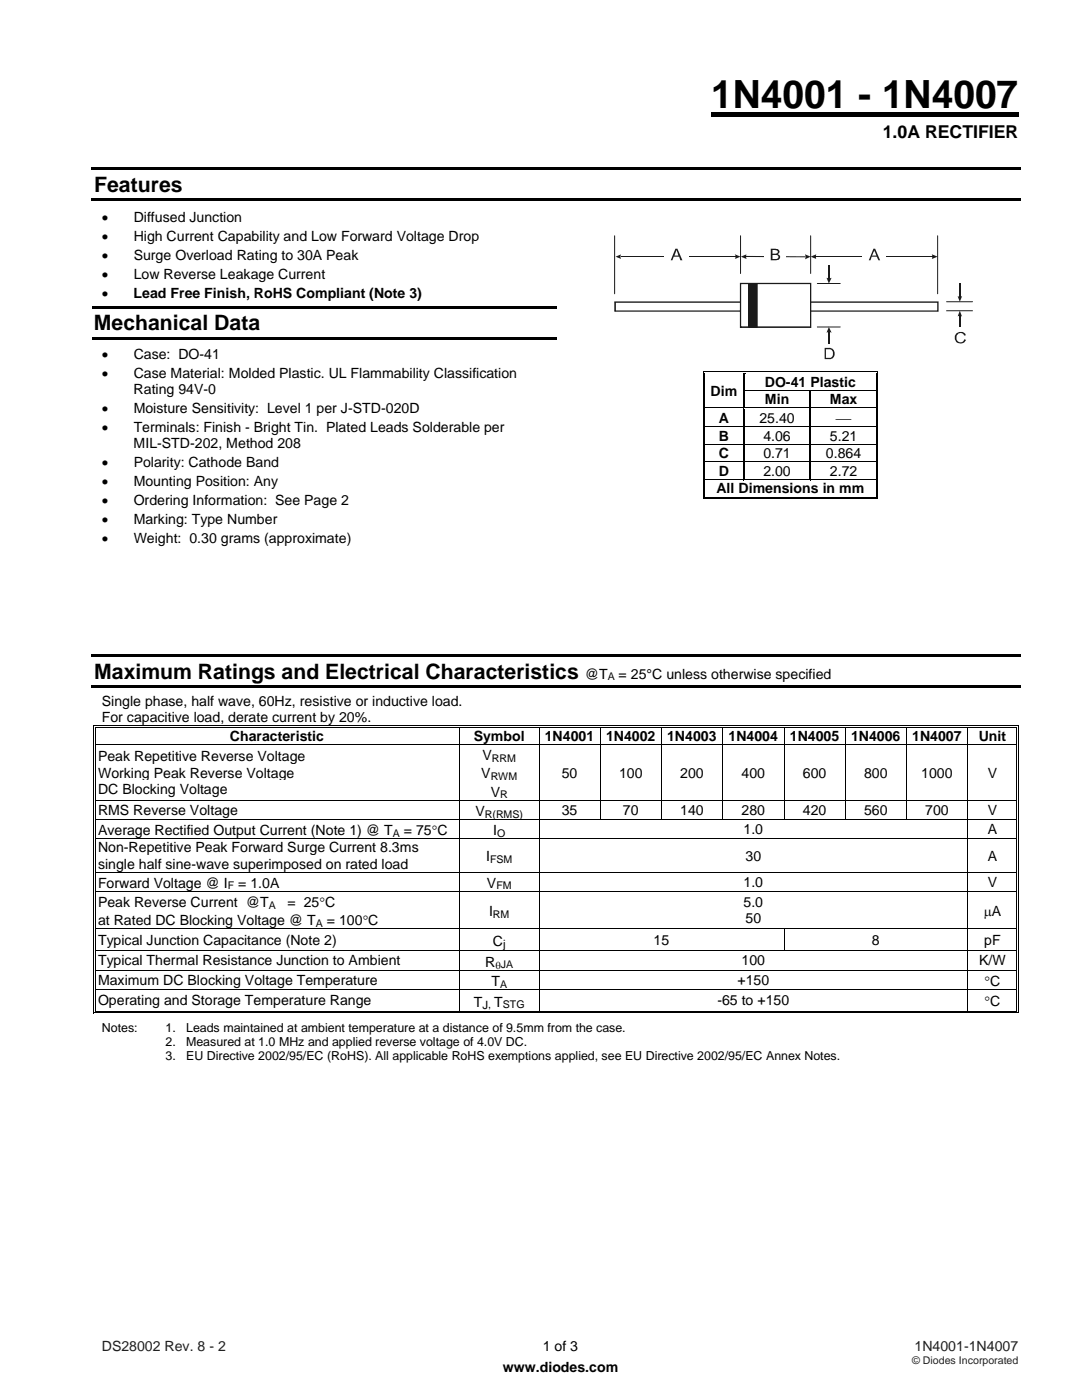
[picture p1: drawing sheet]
<svg xmlns="http://www.w3.org/2000/svg" width="216mm" height="279mm" viewBox="0 0 216 279" stroke-linecap="round" stroke-linejoin="round" font-family="sans-serif">
<path d="M18.3 33.4h185.4v.6h-185.4zM141.9 22.4h61.3v.8h-61.3zM18.3 39.5h185.4v.5h-185.4zM18.4 61.1h92.6v.5h-92.6zM18.4 67.2h92.6v.6h-92.6z" fill="#000"/>
<g fill="#fff">
<path d="M140.8 74.6h7.5v6.7h-7.5z"/>
<path d="M141.2 76.3h6.5v3.3h-6.5z"/>
<path d="M148.5 74.6h26.2v3.2h-26.2z"/>
<path d="M149.1 74.6h25.2v3.2h-25.2z"/>
</g>
<path d="M140.3 74.1h.1v.5h-.1zM140.3 74.1h.5v.1h-.5zM140.6 74.4h.2v.2h-.2z" fill="#000"/>
<path d="M140.8 74.1h7.5M140.8 74.5h7.5" fill="none" stroke="#000" stroke-width=".2"/>
<g fill="#fff">
<path d="M140.8 74.6h7.5z"/>
<path d="M148.6 74.6h.2z"/>
</g>
<path d="M148.3 74.6h.3zM148.3 74.1h.5v.1h-.5zM148.3 74.4h.5v.2h-.5z" fill="#000"/>
<path d="M148.8 74.1h25.9M148.8 74.5h25.9" fill="none" stroke="#000" stroke-width=".2"/>
<path d="M148.8 74.6h25.9z" fill="#fff"/>
<path d="M174.7 74.1h.5v.1h-.5zM174.7 74.4h.2v.2h-.2zM175.1 74.1h.1v.5h-.1z" fill="#000"/>
<path d="M140.3 74.6v3.2M140.7 74.6v3.2M174.8 74.6v3.2M175.2 74.6v3.2" fill="none" stroke="#000" stroke-width=".2"/>
<path d="M148.4 74.6v3.2" fill="none" stroke="#000" stroke-width=".25"/>
<g fill="#fff">
<path d="M148.5 78.1h13.1v3.2h-13.1z"/>
<path d="M149.1 78.1h11.9v3.2h-11.9z"/>
<path d="M161.8 78.1h12.9v3.2h-12.9z"/>
<path d="M162.4 78.1h11.9v3.2h-11.9z"/>
</g>
<path d="M140.3 77.8h.1v.3h-.1zM140.6 77.8h.2v.3h-.2zM148.3 77.8h.3v.3h-.3z" fill="#000"/>
<path d="M148.6 78h13" fill="none" stroke="#000" stroke-width=".25"/>
<path d="M148.6 78.1h13z" fill="#fff"/>
<path d="M161.6 77.8h.2v.3h-.2z" fill="#000"/>
<path d="M161.8 78h12.9" fill="none" stroke="#000" stroke-width=".25"/>
<path d="M161.8 78.1h12.9z" fill="#fff"/>
<path d="M174.7 77.8h.2v.3h-.2zM175.1 77.8h.1v.3h-.1z" fill="#000"/>
<path d="M140.3 78.1v3.2M140.7 78.1v3.2M174.8 78.1v3.2M175.2 78.1v3.2" fill="none" stroke="#000" stroke-width=".2"/>
<path d="M148.4 78.1v3.2M161.7 78.1v3.2" fill="none" stroke="#000" stroke-width=".25"/>
<g fill="#fff">
<path d="M140.8 81.6h7.5v3.5h-7.5z"/>
<path d="M141.2 81.7h6.5v3.3h-6.5z"/>
<path d="M148.5 81.6h13.1v3.5h-13.1z"/>
<path d="M149.1 81.7h11.9v3.3h-11.9z"/>
<path d="M161.8 81.6h12.9v3.5h-12.9z"/>
<path d="M162.4 81.6h11.9v3.5h-11.9z"/>
</g>
<path d="M140.3 81.3h.1v.3h-.1zM140.6 81.3h.2v.3h-.2z" fill="#000"/>
<path d="M140.8 81.5h7.5" fill="none" stroke="#000" stroke-width=".25"/>
<path d="M140.8 81.6h7.5z" fill="#fff"/>
<path d="M148.3 81.3h.3v.3h-.3z" fill="#000"/>
<path d="M148.6 81.5h13" fill="none" stroke="#000" stroke-width=".25"/>
<path d="M148.6 81.6h13z" fill="#fff"/>
<path d="M161.6 81.3h.2v.3h-.2z" fill="#000"/>
<path d="M161.8 81.5h12.9" fill="none" stroke="#000" stroke-width=".25"/>
<path d="M161.8 81.6h12.9z" fill="#fff"/>
<path d="M174.7 81.3h.2v.3h-.2zM175.1 81.3h.1v.3h-.1z" fill="#000"/>
<path d="M140.3 81.6v3.5M140.7 81.6v3.5M174.8 81.6v3.5M175.2 81.6v3.5" fill="none" stroke="#000" stroke-width=".2"/>
<path d="M148.4 81.6v3.5M161.7 81.6v3.5" fill="none" stroke="#000" stroke-width=".25"/>
<g fill="#fff">
<path d="M140.8 85.3h7.5v3.3h-7.5z"/>
<path d="M141.2 85.3h6.5v3.3h-6.5z"/>
<path d="M148.5 85.3h13.1v3.3h-13.1z"/>
<path d="M149.1 85.3h11.9v3.3h-11.9z"/>
<path d="M161.8 85.3h12.9v3.3h-12.9z"/>
<path d="M162.4 85.3h11.9v3.3h-11.9z"/>
</g>
<path d="M140.3 85.1h.1v.2h-.1zM140.6 85.1h.2v.2h-.2z" fill="#000"/>
<path d="M140.8 85.2h7.5" fill="none" stroke="#000" stroke-width=".25"/>
<path d="M140.8 85.3h7.5z" fill="#fff"/>
<path d="M148.3 85.1h.3v.2h-.3z" fill="#000"/>
<path d="M148.6 85.2h13" fill="none" stroke="#000" stroke-width=".25"/>
<path d="M148.6 85.3h13z" fill="#fff"/>
<path d="M161.6 85.1h.2v.2h-.2z" fill="#000"/>
<path d="M161.8 85.2h12.9" fill="none" stroke="#000" stroke-width=".25"/>
<path d="M161.8 85.3h12.9z" fill="#fff"/>
<path d="M174.7 85.1h.2v.2h-.2zM175.1 85.1h.1v.2h-.1z" fill="#000"/>
<path d="M140.3 85.3v3.3M140.7 85.3v3.3M174.8 85.3v3.3M175.2 85.3v3.3" fill="none" stroke="#000" stroke-width=".2"/>
<path d="M148.4 85.3v3.3M161.7 85.3v3.3" fill="none" stroke="#000" stroke-width=".25"/>
<g fill="#fff">
<path d="M140.8 88.8h7.5v3.3h-7.5z"/>
<path d="M141.2 88.8h6.5v3.3h-6.5z"/>
<path d="M148.5 88.8h13.1v3.3h-13.1z"/>
<path d="M149.1 88.8h11.9v3.3h-11.9z"/>
<path d="M161.8 88.8h12.9v3.3h-12.9z"/>
<path d="M162.4 88.8h11.9v3.3h-11.9z"/>
</g>
<path d="M140.3 88.6h.1v.3h-.1zM140.6 88.6h.2v.3h-.2z" fill="#000"/>
<path d="M140.8 88.7h7.5" fill="none" stroke="#000" stroke-width=".25"/>
<path d="M140.8 88.8l7.5 .1z" fill="#fff"/>
<path d="M148.3 88.6h.3v.3h-.3z" fill="#000"/>
<path d="M148.6 88.7h13" fill="none" stroke="#000" stroke-width=".25"/>
<path d="M148.6 88.8l13 .1z" fill="#fff"/>
<path d="M161.6 88.6h.2v.3h-.2z" fill="#000"/>
<path d="M161.8 88.7h12.9" fill="none" stroke="#000" stroke-width=".25"/>
<path d="M161.8 88.8l12.9 .1z" fill="#fff"/>
<path d="M174.7 88.6h.2v.3h-.2zM175.1 88.6h.1v.3h-.1z" fill="#000"/>
<path d="M140.3 88.9v3.2M140.7 88.9v3.2M174.8 88.9v3.2M175.2 88.9v3.2" fill="none" stroke="#000" stroke-width=".2"/>
<path d="M148.4 88.9v3.2M161.7 88.9v3.2" fill="none" stroke="#000" stroke-width=".25"/>
<g fill="#fff">
<path d="M140.8 92.4h7.5v3.2h-7.5z"/>
<path d="M141.2 92.4h6.5v3.2h-6.5z"/>
<path d="M148.5 92.4h13.1v3.2h-13.1z"/>
<path d="M149.1 92.4h11.9v3.2h-11.9z"/>
<path d="M161.8 92.4h12.9v3.2h-12.9z"/>
<path d="M162.4 92.4h11.9v3.2h-11.9z"/>
</g>
<path d="M140.3 92.1h.1v.3h-.1zM140.6 92.1h.2v.3h-.2z" fill="#000"/>
<path d="M140.8 92.2h7.5" fill="none" stroke="#000" stroke-width=".25"/>
<path d="M140.8 92.4h7.5z" fill="#fff"/>
<path d="M148.3 92.1h.3v.3h-.3z" fill="#000"/>
<path d="M148.6 92.2h13" fill="none" stroke="#000" stroke-width=".25"/>
<path d="M148.6 92.4h13z" fill="#fff"/>
<path d="M161.6 92.1h.2v.3h-.2z" fill="#000"/>
<path d="M161.8 92.2h12.9" fill="none" stroke="#000" stroke-width=".25"/>
<path d="M161.8 92.4h12.9z" fill="#fff"/>
<path d="M174.7 92.1h.2v.3h-.2zM175.1 92.1h.1v.3h-.1z" fill="#000"/>
<path d="M140.3 92.4v3.2M140.7 92.4v3.2M174.8 92.4v3.2M175.2 92.4v3.2" fill="none" stroke="#000" stroke-width=".2"/>
<path d="M148.4 92.4v3.2M161.7 92.4v3.2" fill="none" stroke="#000" stroke-width=".25"/>
<g fill="#fff">
<path d="M140.8 95.9h33.9v3.2h-33.9z"/>
<path d="M141.2 95.9h33.1v3.2h-33.1z"/>
</g>
<path d="M140.3 95.6h.1v.3h-.1zM140.6 95.6h.2v.3h-.2z" fill="#000"/>
<path d="M140.8 95.7h7.5" fill="none" stroke="#000" stroke-width=".25"/>
<path d="M140.8 95.9h7.8z" fill="#fff"/>
<path d="M148.3 95.7h13.3" fill="none" stroke="#000" stroke-width=".25"/>
<path d="M148.6 95.9h13.2z" fill="#fff"/>
<path d="M161.6 95.7h13.1" fill="none" stroke="#000" stroke-width=".25"/>
<path d="M161.8 95.9h12.9z" fill="#fff"/>
<path d="M140.3 99.5h.5v.1h-.5zM140.6 99.1h.2v.2h-.2zM174.7 95.6h.2v.3h-.2zM174.7 99.5h.5v.1h-.5zM174.7 99.1h.2v.2h-.2zM175.1 95.6h.1v.3h-.1zM175.1 99.1h.1v.5h-.1zM18.3 130.6h185.4v.5h-185.4zM18.3 136.7h185.4v.5h-185.4z" fill="#000"/>
<path d="M140.3 95.9v3.7M140.7 95.9v3.2M140.8 99.5h33.9M140.8 99.2h33.9M174.8 95.9v3.2M175.2 95.9v3.2" fill="none" stroke="#000" stroke-width=".2"/>
<g fill="#fff">
<path d="M19.1 145.3h72.5v3.3h-72.5z"/>
<path d="M19.6 145.3h71.4v3.3h-71.4z"/>
<path d="M91.8 145.3h15.7v3.3h-15.7z"/>
<path d="M92.4 145.3h14.4v3.3h-14.4z"/>
<path d="M107.7 145.3h12v3.3h-12z"/>
<path d="M108.3 145.3h10.8v3.3h-10.8z"/>
<path d="M119.9 145.3h12v3.3h-12z"/>
<path d="M120.5 145.3h10.8v3.3h-10.8z"/>
<path d="M132.1 145.3h12v3.3h-12z"/>
<path d="M132.7 145.3h10.8v3.3h-10.8z"/>
<path d="M144.3 145.3h12.1v3.3h-12.1z"/>
<path d="M144.9 145.3h10.8v3.3h-10.8z"/>
<path d="M156.5 145.3h12.1v3.3h-12.1z"/>
<path d="M157.2 145.3h10.8v3.3h-10.8z"/>
<path d="M168.8 145.3h12v3.3h-12z"/>
<path d="M169.4 145.3h10.8v3.3h-10.8z"/>
<path d="M181 145.3h12v3.3h-12z"/>
<path d="M181.6 145.3h10.8v3.3h-10.8z"/>
<path d="M193.2 145.3h9.5v3.3h-9.5z"/>
<path d="M193.8 145.3h8.5v3.3h-8.5z"/>
</g>
<path d="M18.6 144.8h.2v.5h-.2zM18.6 144.8h.5v.1h-.5zM18.9 145.1h.2v.2h-.2z" fill="#000"/>
<path d="M19.1 144.9h72.5M19.1 145.2h72.5" fill="none" stroke="#000" stroke-width=".2"/>
<g fill="#fff">
<path d="M19.1 145.3h72.5z"/>
<path d="M91.8 145.3h.3z"/>
</g>
<path d="M91.6 145.3h.2zM91.6 144.8h.5v.1h-.5zM91.6 145.1h.5v.2h-.5z" fill="#000"/>
<path d="M92.1 144.9h15.4M92.1 145.2h15.4" fill="none" stroke="#000" stroke-width=".2"/>
<g fill="#fff">
<path d="M92.1 145.3h15.4z"/>
<path d="M107.7 145.3h.3z"/>
</g>
<path d="M107.5 145.3h.2zM107.5 144.8h.5v.1h-.5zM107.5 145.1h.5v.2h-.5z" fill="#000"/>
<path d="M108 144.9h11.7M108 145.2h11.7" fill="none" stroke="#000" stroke-width=".2"/>
<g fill="#fff">
<path d="M108 145.3h11.7z"/>
<path d="M119.8 145.3h.4z"/>
</g>
<path d="M119.7 145.3h.1zM119.7 144.8h.5v.1h-.5zM119.7 145.1h.5v.2h-.5z" fill="#000"/>
<path d="M120.2 144.9h11.7M120.2 145.2h11.7" fill="none" stroke="#000" stroke-width=".2"/>
<g fill="#fff">
<path d="M120.2 145.3h11.7z"/>
<path d="M132.1 145.3h.3z"/>
</g>
<path d="M131.9 145.3h.2zM131.9 144.8h.5v.1h-.5zM131.9 145.1h.5v.2h-.5z" fill="#000"/>
<path d="M132.4 144.9h11.7M132.4 145.2h11.7" fill="none" stroke="#000" stroke-width=".2"/>
<g fill="#fff">
<path d="M132.4 145.3h11.7z"/>
<path d="M144.3 145.3h.3z"/>
</g>
<path d="M144.1 145.3h.2zM144.1 144.8h.5v.1h-.5zM144.1 145.1h.5v.2h-.5z" fill="#000"/>
<path d="M144.6 144.9h11.8M144.6 145.2h11.8" fill="none" stroke="#000" stroke-width=".2"/>
<g fill="#fff">
<path d="M144.6 145.3h11.8z"/>
<path d="M156.5 145.3h.4z"/>
</g>
<path d="M156.4 145.3h.1zM156.4 144.8h.5v.1h-.5zM156.4 145.1h.5v.2h-.5z" fill="#000"/>
<path d="M156.9 144.9h11.7M156.9 145.2h11.7" fill="none" stroke="#000" stroke-width=".2"/>
<g fill="#fff">
<path d="M156.9 145.3h11.7z"/>
<path d="M168.7 145.3h.4z"/>
</g>
<path d="M168.6 145.3h.1zM168.6 144.8h.5v.1h-.5zM168.6 145.1h.5v.2h-.5z" fill="#000"/>
<path d="M169.1 144.9h11.7M169.1 145.2h11.7" fill="none" stroke="#000" stroke-width=".2"/>
<g fill="#fff">
<path d="M169.1 145.3h11.7z"/>
<path d="M181 145.3h.3z"/>
</g>
<path d="M180.8 145.3h.2zM180.8 144.8h.5v.1h-.5zM180.8 145.1h.5v.2h-.5z" fill="#000"/>
<path d="M181.3 144.9h11.7M181.3 145.2h11.7" fill="none" stroke="#000" stroke-width=".2"/>
<g fill="#fff">
<path d="M181.3 145.3h11.7z"/>
<path d="M193.2 145.3h.3z"/>
</g>
<path d="M193 145.3h.2zM193 144.8h.5v.1h-.5zM193 145.1h.5v.2h-.5z" fill="#000"/>
<path d="M193.5 144.9h9.3M193.5 145.2h9.3" fill="none" stroke="#000" stroke-width=".2"/>
<path d="M193.5 145.3h9.3z" fill="#fff"/>
<path d="M202.8 144.8h.5v.1h-.5zM202.8 145.1h.1v.2h-.1zM203.1 144.8h.2v.5h-.2z" fill="#000"/>
<g fill="none" stroke="#000" stroke-width=".2">
<path d="M18.7 145.3v3.3M19 145.3v3.3M91.7 145.3v3.3M107.6 145.3v3.3M119.8 145.3v3.3M132 145.3v3.3M144.2 145.3v3.3M156.5 145.3v3.3M168.7 145.3v3.3M180.9 145.3v3.3M193.1 145.3v3.3M202.8 145.3v3.3"/>
<path d="M203.2 145.3v3.3"/>
</g>
<g fill="#fff">
<path d="M19.1 148.7h72.5v11h-72.5z"/>
<path d="M19.6 149.4h71.4v3.2h-71.4z"/>
<path d="M19.6 152.6h71.4v3.2h-71.4z"/>
<path d="M19.6 155.8h71.4v3.3h-71.4z"/>
<path d="M91.8 148.7h15.7v11h-15.7z"/>
<path d="M92.4 148.7h14.4v3.7h-14.4z"/>
<path d="M92.4 152.4h14.4v3.6h-14.4z"/>
<path d="M92.4 156h14.4v3.7h-14.4z"/>
<path d="M107.7 148.7h12v11h-12z"/>
<path d="M108.3 152.6h10.8v3.2h-10.8z"/>
<path d="M119.9 148.7h12v11h-12z"/>
<path d="M120.5 152.6h10.8v3.2h-10.8z"/>
<path d="M132.1 148.7h12v11h-12z"/>
<path d="M132.7 152.6h10.8v3.2h-10.8z"/>
<path d="M144.3 148.7h12.1v11h-12.1z"/>
<path d="M144.9 152.6h10.8v3.2h-10.8z"/>
<path d="M156.5 148.7h12.1v11h-12.1z"/>
<path d="M157.2 152.6h10.8v3.2h-10.8z"/>
<path d="M168.8 148.7h12v11h-12z"/>
<path d="M169.4 152.6h10.8v3.2h-10.8z"/>
<path d="M181 148.7h12v11h-12z"/>
<path d="M181.6 152.6h10.8v3.2h-10.8z"/>
<path d="M193.2 148.7h9.5v11h-9.5z"/>
<path d="M193.8 152.6h8.5v3.2h-8.5z"/>
</g>
<path d="M18.6 148.6h.2v.1h-.2zM18.9 148.6h.2v.1h-.2zM202.8 148.6h.1v.1h-.1zM203.1 148.6h.2v.1h-.2z" fill="#000"/>
<g fill="none" stroke="#000" stroke-width=".2">
<path d="M18.7 148.7v11M19 148.7v11M19.1 148.7h183.7M91.7 148.7v11M107.6 148.7v11M119.8 148.7v11M132 148.7v11M144.2 148.7v11M156.5 148.7v11M168.7 148.7v11M180.9 148.7v11M193.1 148.7v11"/>
<path d="M202.8 148.7v11M203.2 148.7v11"/>
</g>
<g fill="#fff">
<path d="M19.1 159.9h72.5v3.6h-72.5z"/>
<path d="M19.6 160.1h71.4v3.2h-71.4z"/>
<path d="M91.8 159.9h15.7v3.6h-15.7z"/>
<path d="M92.4 159.9h14.4v3.6h-14.4z"/>
<path d="M107.7 159.9h12v3.6h-12z"/>
<path d="M108.3 160.1h10.8v3.2h-10.8z"/>
<path d="M119.9 159.9h12v3.6h-12z"/>
<path d="M120.5 160.1h10.8v3.2h-10.8z"/>
<path d="M132.1 159.9h12v3.6h-12z"/>
<path d="M132.7 160.1h10.8v3.2h-10.8z"/>
<path d="M144.3 159.9h12.1v3.6h-12.1z"/>
<path d="M144.9 160.1h10.8v3.2h-10.8z"/>
<path d="M156.5 159.9h12.1v3.6h-12.1z"/>
<path d="M157.2 160.1h10.8v3.2h-10.8z"/>
<path d="M168.8 159.9h12v3.6h-12z"/>
<path d="M169.4 160.1h10.8v3.2h-10.8z"/>
<path d="M181 159.9h12v3.6h-12z"/>
<path d="M181.6 160.1h10.8v3.2h-10.8z"/>
<path d="M193.2 159.9h9.5v3.6h-9.5z"/>
<path d="M193.8 160.1h8.5v3.2h-8.5z"/>
</g>
<path d="M18.6 159.7h.2v.2h-.2zM18.9 159.7h.2v.2h-.2zM202.8 159.7h.1v.2h-.1zM203.1 159.7h.2v.2h-.2z" fill="#000"/>
<g fill="none" stroke="#000" stroke-width=".2">
<path d="M18.7 159.9v3.6M19 159.9v3.6M19.1 159.8h183.7M91.7 159.9v3.6M107.6 159.9v3.6M119.8 159.9v3.6M132 159.9v3.6M144.2 159.9v3.6M156.5 159.9v3.6M168.7 159.9v3.6M180.9 159.9v3.6M193.1 159.9v3.6"/>
<path d="M202.8 159.9v3.6M203.2 159.9v3.6"/>
</g>
<g fill="#fff">
<path d="M19.1 163.7h72.5v3.6h-72.5z"/>
<path d="M19.6 163.7h71.4v3.6h-71.4z"/>
<path d="M91.8 163.7h15.7v3.6h-15.7z"/>
<path d="M92.4 163.7h14.4v3.6h-14.4z"/>
<path d="M107.7 163.7h85.3v3.6h-85.3z"/>
<path d="M108.3 163.9h84.1v3.3h-84.1z"/>
<path d="M193.2 163.7h9.5v3.6h-9.5z"/>
<path d="M193.8 163.9h8.5v3.3h-8.5z"/>
</g>
<path d="M18.6 163.5h.2v.2h-.2zM18.9 163.5h.2v.2h-.2zM202.8 163.5h.1v.2h-.1zM203.1 163.5h.2v.2h-.2z" fill="#000"/>
<path d="M18.7 163.7v3.6M19 163.7v3.6M19.1 163.6h183.7M91.7 163.7v3.6M107.6 163.7v3.6M193.1 163.7v3.6M202.8 163.7v3.6M203.2 163.7v3.6" fill="none" stroke="#000" stroke-width=".2"/>
<g fill="#fff">
<path d="M19.1 167.5h72.5v6.5h-72.5z"/>
<path d="M19.6 167.5h71.4v3.3h-71.4z"/>
<path d="M19.6 170.8h71.4v3.2h-71.4z"/>
<path d="M91.8 167.5h15.7v6.5h-15.7z"/>
<path d="M92.4 169h14.4v3.6h-14.4z"/>
<path d="M107.7 167.5h85.3v6.5h-85.3z"/>
<path d="M108.3 169.1h84.1v3.3h-84.1z"/>
<path d="M193.2 167.5h9.5v6.5h-9.5z"/>
<path d="M193.8 169.1h8.5v3.3h-8.5z"/>
</g>
<path d="M18.6 167.3h.2v.2h-.2zM18.9 167.3h.2v.2h-.2zM202.8 167.3h.1v.2h-.1zM203.1 167.3h.2v.2h-.2z" fill="#000"/>
<path d="M18.7 167.5v6.5M19 167.5v6.5M19.1 167.4h183.7M91.7 167.5v6.5M107.6 167.5v6.5M193.1 167.5v6.5M202.8 167.5v6.5M203.2 167.5v6.5" fill="none" stroke="#000" stroke-width=".2"/>
<g fill="#fff">
<path d="M19.1 174.2h72.5v3.6h-72.5z"/>
<path d="M19.6 174.2h71.4v3.6h-71.4z"/>
<path d="M91.8 174.2h15.7v3.6h-15.7z"/>
<path d="M92.4 174.2h14.4v3.6h-14.4z"/>
<path d="M107.7 174.2h85.3v3.6h-85.3z"/>
<path d="M108.3 174.4h84.1v3.2h-84.1z"/>
<path d="M193.2 174.2h9.5v3.6h-9.5z"/>
<path d="M193.8 174.4h8.5v3.2h-8.5z"/>
</g>
<path d="M18.6 174h.2v.2h-.2zM18.9 174h.2v.2h-.2zM202.8 174h.1v.2h-.1zM203.1 174h.2v.2h-.2z" fill="#000"/>
<path d="M18.7 174.2v3.6M19 174.2v3.6M19.1 174.1h183.7M91.7 174.2v3.6M107.6 174.2v3.6M193.1 174.2v3.6M202.8 174.2v3.6M203.2 174.2v3.6" fill="none" stroke="#000" stroke-width=".2"/>
<g fill="#fff">
<path d="M19.1 178h72.5v7.3h-72.5z"/>
<path d="M19.6 178h71.4v3.7h-71.4z"/>
<path d="M19.6 181.7h71.4v3.6h-71.4z"/>
<path d="M91.8 178h15.7v7.3h-15.7z"/>
<path d="M92.4 179.8h14.4v3.7h-14.4z"/>
<path d="M107.7 178h85.3v7.3h-85.3z"/>
<path d="M108.3 178.4h84.1v3.3h-84.1z"/>
<path d="M108.3 181.7h84.1v3.2h-84.1z"/>
<path d="M193.2 178h9.5v7.3h-9.5z"/>
<path d="M193.8 179.9h8.5v3.5h-8.5z"/>
</g>
<path d="M18.6 177.8h.2v.2h-.2zM18.9 177.8h.2v.2h-.2zM202.8 177.8h.1v.2h-.1zM203.1 177.8h.2v.2h-.2z" fill="#000"/>
<path d="M18.7 178v7.3M19 178v7.3M19.1 177.9h183.7M91.7 178v7.3M107.6 178v7.3M193.1 178v7.3M202.8 178v7.3M203.2 178v7.3" fill="none" stroke="#000" stroke-width=".2"/>
<g fill="#fff">
<path d="M19.1 185.5h72.5v4h-72.5z"/>
<path d="M19.6 185.9h71.4v3.2h-71.4z"/>
<path d="M91.8 185.5h15.7v4h-15.7z"/>
<path d="M92.4 185.5h14.4v4h-14.4z"/>
<path d="M107.7 185.5h48.7v4h-48.7z"/>
<path d="M108.3 185.9h47.4v3.2h-47.4z"/>
<path d="M156.5 185.5h36.5v4h-36.5z"/>
<path d="M157.2 185.9h35.2v3.2h-35.2z"/>
<path d="M193.2 185.5h9.5v4h-9.5z"/>
<path d="M193.8 185.9h8.5v3.2h-8.5z"/>
</g>
<path d="M18.6 185.3h.2v.2h-.2zM18.9 185.3h.2v.2h-.2zM202.8 185.3h.1v.2h-.1zM203.1 185.3h.2v.2h-.2z" fill="#000"/>
<path d="M18.7 185.5v4M19 185.5v4M19.1 185.4h183.7M91.7 185.5v4M107.6 185.5v4M156.5 185.5v4M193.1 185.5v4M202.8 185.5v4M203.2 185.5v4" fill="none" stroke="#000" stroke-width=".2"/>
<g fill="#fff">
<path d="M19.1 189.7h72.5v3.9h-72.5z"/>
<path d="M19.6 190.1h71.4v3.2h-71.4z"/>
<path d="M91.8 189.7h15.7v3.9h-15.7z"/>
<path d="M92.4 189.7h14.4v3.9h-14.4z"/>
<path d="M107.7 189.7h85.3v3.9h-85.3z"/>
<path d="M108.3 190.1h84.1v3.2h-84.1z"/>
<path d="M193.2 189.7h9.5v3.9h-9.5z"/>
<path d="M193.8 190.1h8.5v3.2h-8.5z"/>
</g>
<path d="M18.6 189.5h.2v.2h-.2zM18.9 189.5h.2v.2h-.2zM202.8 189.5h.1v.2h-.1zM203.1 189.5h.2v.2h-.2z" fill="#000"/>
<path d="M18.7 189.7v3.9M19 189.7v3.9M19.1 189.6h183.7M91.7 189.7v3.9M107.6 189.7v3.9M193.1 189.7v3.9M202.8 189.7v3.9M203.2 189.7v3.9" fill="none" stroke="#000" stroke-width=".2"/>
<g fill="#fff">
<path d="M19.1 193.8h72.5v3.6h-72.5z"/>
<path d="M19.6 194h71.4v3.3h-71.4z"/>
<path d="M91.8 193.8h15.7v3.6h-15.7z"/>
<path d="M92.4 193.8h14.4v3.6h-14.4z"/>
<path d="M107.7 193.8h85.3v3.6h-85.3z"/>
<path d="M108.3 194h84.1v3.3h-84.1z"/>
<path d="M193.2 193.8h9.5v3.6h-9.5z"/>
<path d="M193.8 193.9h8.5v3.5h-8.5z"/>
</g>
<path d="M18.6 193.6h.2v.2h-.2zM18.9 193.6h.2v.2h-.2zM202.8 193.6h.1v.2h-.1zM203.1 193.6h.2v.2h-.2z" fill="#000"/>
<path d="M18.7 193.8v3.6M19 193.8v3.6M19.1 193.7h183.7M91.7 193.8v3.6M107.6 193.8v3.6M193.1 193.8v3.6M202.8 193.8v3.6M203.2 193.8v3.6" fill="none" stroke="#000" stroke-width=".2"/>
<g fill="#fff">
<path d="M19.1 197.6h72.5v4.1h-72.5z"/>
<path d="M19.6 198h71.4v3.3h-71.4z"/>
<path d="M91.8 197.6h15.7v4.1h-15.7z"/>
<path d="M92.4 197.6h14.4v4.1h-14.4z"/>
<path d="M107.7 197.6h85.3v4.1h-85.3z"/>
<path d="M108.3 198h84.1v3.3h-84.1z"/>
<path d="M193.2 197.6h9.5v4.1h-9.5z"/>
<path d="M193.8 197.9h8.5v3.5h-8.5z"/>
</g>
<path d="M18.6 197.4h.2v.2h-.2zM18.9 197.4h.2v.2h-.2zM202.8 197.4h.1v.2h-.1zM203.1 197.4h.2v.2h-.2zM18.6 202h.5v.2h-.5zM18.9 201.7h.2v.2h-.2zM91.6 201.7h.5v.2h-.5zM107.5 201.7h.5v.2h-.5zM193 201.7h.5v.2h-.5zM202.8 202h.5v.2h-.5zM202.8 201.7h.1v.2h-.1zM203.1 201.7h.2v.5h-.2z" fill="#000"/>
<g fill="none" stroke="#000" stroke-width=".2">
<path d="M18.7 197.6v4.6M19 197.6v4.1M19.1 197.5h183.7M91.7 197.6v4.1M107.6 197.6v4.1M193.1 197.6v4.1M202.8 197.6v4.1M203.2 197.6v4.1M19.1 202.1h183.7M19.1 201.8h72.5M92.1 201.8h15.4M108 201.8h85"/>
<path d="M193.5 201.8h9.3"/>
</g>
<path d="M147.8 56.6h14v8.7h-14z" fill="#fff"/>
<g fill="#1f1a17">
<path d="M149.4 56.6h1.7v8.7h-1.7z"/>
<path d="M147.6 56.6h.3v8.7h-.3zM147.6 56.5l.2 .1zM147.8 56.5h14v.2h-14zM161.8 56.5l.1 .1zM161.6 56.6h.3v8.7h-.3zM161.8 65.3l.1 .1zM147.8 65.1h14v.3h-14zM147.6 65.3l.2 .1z"/>
<path d="M122.7 60.2h25.1v.2h-25.1zM122.6 60.2l.1 .1zM122.6 60.3h.3v1.8h-.3zM122.6 62.1l.1 .1zM122.7 62h25.1v.2h-25.1z"/>
<path d="M161.8 60.2h25.4v.2h-25.4zM187.2 60.2l.1 .1zM187 60.3h.3v1.8h-.3zM187.2 62.1l.1 .1zM161.8 62h25.4v.2h-25.4z"/>
</g>
<path d="M122.6 47.1v11.5M147.8 47.1v7.5M149.4 56.6h1.7v8.7h-1.7zM161.8 47.1v7.5M163.1 56.6h4.6M187.1 47.1v11.5M163.1 65.3h4.6M188.9 60.2h5.2M188.9 62h5.2" fill="none" stroke="#1f1a17" stroke-width=".2"/>
<path d="M146.6 50.8l1.2 .4-1.2 .5 .2-.3z" fill-rule="evenodd" fill="#1f1a17"/>
<path d="M123.8 51.3h23" fill="none" stroke="#1f1a17" stroke-width=".2"/>
<g fill="#1f1a17">
<path d="M122.8 51.2l1.2-.4-.2 .1 .2 .8z" fill-rule="evenodd"/>
<path d="M161.8 51.2l1.1-.4-.1 .4 .1 .5z" fill-rule="evenodd"/>
</g>
<path d="M162.8 51.3h23.3" fill="none" stroke="#1f1a17" stroke-width=".2"/>
<g fill="#1f1a17">
<path d="M185.9 50.8l1.2 .4-1.2 .5z" fill-rule="evenodd"/>
<path d="M147.8 51.2l1.1-.4v.9z" fill-rule="evenodd"/>
</g>
<path d="M148.8 51.2h12" fill="none" stroke="#1f1a17" stroke-width=".28"/>
<path d="M160.6 50.8l1.2 .4-1.2 .6 .2-.4z" fill-rule="evenodd" fill="#1f1a17"/>
<path d="M191.5 56.6v2.6" fill="none" stroke="#1f1a17" stroke-width=".21"/>
<g fill="#1f1a17">
<path d="M191.1 59.1l.3 .1 .6-.1-.5 1.1z" fill-rule="evenodd"/>
<path d="M191.5 62l.5 1.2-.2-.1h-.6l-.1 .1z" fill-rule="evenodd"/>
</g>
<path d="M191.5 63v2.3" fill="none" stroke="#1f1a17" stroke-width=".21"/>
<path d="M165.4 65.3l.5 1.1-.3-.1-.7 .1z" fill-rule="evenodd" fill="#1f1a17"/>
<path d="M165.4 52.9v2.7M165.4 66.3v2.3" fill="none" stroke="#1f1a17" stroke-width=".21"/>
<path d="M164.9 55.5h1l-.5 1.1z" fill-rule="evenodd" fill="#1f1a17"/>
<path d="M132.6 47.1h4.8v7.5h-4.8z" fill="#fff"/>
<path d="M134.8 49.6h.4l1 2.3h-.4l-.3-.7h-1.1l-.2 .7h-.4zM135 49.9l-.4 1.1h.8z" fill-rule="evenodd" fill="#1f1a17"/>
<path d="M172.1 47.1h4.8v7.5h-4.8z" fill="#fff"/>
<path d="M174.3 49.6h.3l1 2.3h-.3l-.4-.7h-1l-.2 .7h-.3zM174.4 49.9l-.4 1.1h.9z" fill-rule="evenodd" fill="#1f1a17"/>
<path d="M152.4 47.1h4.4v7.5h-4.4z" fill="#fff"/>
<g fill="#1f1a17">
<path d="M153.8 49.6a1.95 1.95 0 0 1 1.6 .4 .54 .54 0 0 1-.2 .8 .54 .54 0 0 1 .4 .7l-.3 .4h-1.5zM154.1 49.9v.7h.8l.2-.1 .1-.4-.2-.1zM154.1 50.9v.8h.9a.4 .4 0 0 0 .3-.4 .4 .4 0 0 0-.4-.4z" fill-rule="evenodd"/>
<path d="M190.9 66.5a1.32 1.32 0 0 1 1.7 .1l.1 .3-.3 .1a.83 .83 0 0 0-1.1-.4 .83 .83 0 0 0-.4 1 .77 .77 0 0 0 .7 .7 .77 .77 0 0 0 .8-.6l.4 .1a1.2 1.2 0 0 1-1.8 .6 1.2 1.2 0 0 1-.1-1.9z" fill-rule="evenodd"/>
<path d="M164.5 69.4h.8a1.12 1.12 0 0 1 1.3 1.1 1.12 1.12 0 0 1-1.2 1.2h-.9zM164.8 69.7v1.7h1.1a.99 .99 0 0 0-.1-1.6z" fill-rule="evenodd"/>
</g>
<text font-size="7.8" x="141.9" y="21.5">1N4001 - 1N4007</text>
<g font-size="4.2">
<text x="18.8" y="38.3">Features</text>
<text x="18.7" y="66">Mechanical Data</text>
<text x="18.8" y="135.4">Maximum Ratings and Electrical Characteristics</text>
</g>
<text font-size="3.5" x="176.1" y="27.5">1.0A RECTIFIER</text>
<g font-size="2.8">
<text x="20.3" y="44.2">•</text>
<text x="26.7" y="44.2">Diffused Junction</text>
<text x="20.3" y="48">•</text>
<text x="20.3" y="51.8">•</text>
<text x="26.7" y="48">High Current Capability and Low Forward Voltage Drop</text>
<text x="26.7" y="51.8">Surge Overload Rating to 30A Peak</text>
<text x="20.3" y="55.6">•</text>
<text x="20.3" y="59.4">•</text>
<text x="26.7" y="59.4">Lead Free Finish, RoHS Compliant (Note 3)</text>
<text x="26.7" y="55.6">Low Reverse Leakage Current</text>
<text x="20.3" y="71.6">•</text>
<text x="26.7" y="71.6">Case: DO-41</text>
<text x="20.3" y="75.4">•</text>
<text x="26.7" y="75.4">Case Material: Molded Plastic. UL Flammability Classification</text>
<text x="152.6" y="77.2">DO-41 Plastic</text>
<text x="20.3" y="82.4">•</text>
<text x="26.7" y="78.6">Rating 94V-0</text>
<text x="26.7" y="82.4">Moisture Sensitivity: Level 1 per J-STD-020D</text>
<text x="141.8" y="79">Dim</text>
<text x="152.6" y="80.7">Min</text>
<text x="165.6" y="80.7">Max</text>
<text x="20.3" y="86.2">•</text>
<text x="26.7" y="89.4">MIL-STD-202, Method 208</text>
<text x="26.7" y="86.2">Terminals: Finish - Bright Tin. Plated Leads Solderable per</text>
<text x="143.4" y="84.3">A</text>
<text x="143.4" y="87.9">B</text>
<text x="151.5" y="84.3">25.40</text>
<text x="152.3" y="87.9">4.06</text>
<text x="165.6" y="87.9">5.21</text>
<text x="166.9" y="84.5">⎯</text>
<text x="20.3" y="93.2">•</text>
<text x="26.7" y="93.2">Polarity: Cathode Band</text>
<text x="143.4" y="91.4">C</text>
<text x="143.4" y="95">D</text>
<text x="152.3" y="91.4">0.71</text>
<text x="152.3" y="95">2.00</text>
<text x="164.8" y="91.4">0.864</text>
<text x="165.6" y="95">2.72</text>
<text x="20.3" y="97">•</text>
<text x="20.3" y="100.8">•</text>
<text x="26.7" y="97">Mounting Position: Any</text>
<text x="26.7" y="100.8">Ordering Information: See Page 2</text>
<text x="143" y="98.5">All Dimensions in mm</text>
<text x="20.3" y="104.6">•</text>
<text x="26.7" y="104.6">Marking: Type Number</text>
<text x="20.3" y="108.4">•</text>
<text x="26.7" y="108.4">Weight: 0.30 grams (approximate)</text>
<text x="116.7" y="135.4">@T</text>
<text x="123.4" y="135.4">= 25°C unless otherwise specified</text>
<text x="20.3" y="140.9">Single phase, half wave, 60Hz, resistive or inductive load.</text>
<text x="20.3" y="144.1">For capacitive load, derate current by 20%.</text>
<text x="45.9" y="147.9">Characteristic</text>
<text x="94.5" y="147.9">Symbol</text>
<text x="108.7" y="147.9">1N4001</text>
<text x="120.9" y="147.9">1N4002</text>
<text x="133.1" y="147.9">1N4003</text>
<text x="145.4" y="147.9">1N4004</text>
<text x="157.6" y="147.9">1N4005</text>
<text x="169.8" y="147.9">1N4006</text>
<text x="182" y="147.9">1N4007</text>
<text x="195.3" y="147.9">Unit</text>
<text x="19.6" y="152">Peak Repetitive Reverse Voltage</text>
<text x="19.6" y="155.2">Working Peak Reverse Voltage</text>
<text x="96" y="155.3">V</text>
<text x="96.3" y="151.7">V</text>
<text x="112.1" y="155.2">50</text>
<text x="123.5" y="155.2">100</text>
<text x="135.7" y="155.2">200</text>
<text x="148" y="155.2">400</text>
<text x="160.2" y="155.2">600</text>
<text x="172.4" y="155.2">800</text>
<text x="183.8" y="155.2">1000</text>
<text x="197.1" y="155.2">V</text>
<text x="19.6" y="158.4">DC Blocking Voltage</text>
<text x="97.9" y="159">V</text>
<text x="19.6" y="162.7">RMS Reverse Voltage</text>
<text x="19.6" y="166.6">Average Rectified Output Current (Note 1) @ T</text>
<text x="80.6" y="166.6">= 75°C</text>
<text x="94.9" y="162.8">V</text>
<text x="98.4" y="166.6">I</text>
<text x="112.1" y="162.7">35</text>
<text x="124.3" y="162.7">70</text>
<text x="135.7" y="162.7">140</text>
<text x="148" y="162.7">280</text>
<text x="148.4" y="166.5">1.0</text>
<text x="160.2" y="162.7">420</text>
<text x="172.4" y="162.7">560</text>
<text x="184.6" y="162.7">700</text>
<text x="197.1" y="162.7">V</text>
<text x="197.1" y="166.5">A</text>
<text x="19.6" y="170.1">Non-Repetitive Peak Forward Surge Current 8.3ms</text>
<text x="19.6" y="173.4">single half sine-wave superimposed on rated load</text>
<text x="97" y="171.9">I</text>
<text x="148.8" y="171.7">30</text>
<text x="197.1" y="171.7">A</text>
<text x="19.6" y="177.1">Forward Voltage @ I</text>
<text x="47.5" y="177.1">= 1.0A</text>
<text x="97.2" y="177.1">V</text>
<text x="148.4" y="177">1.0</text>
<text x="197.1" y="177">V</text>
<text x="19.6" y="181">Peak Reverse Current @T</text>
<text x="19.6" y="184.6">at Rated DC Blocking Voltage @ T</text>
<text x="57.4" y="181">= 25°C</text>
<text x="65.2" y="184.6">= 100°C</text>
<text x="97.6" y="182.8">I</text>
<text x="148.4" y="181">5.0</text>
<text x="148.8" y="184.3">50</text>
<text x="196.3" y="182.8">μA</text>
<text x="19.6" y="188.5">Typical Junction Capacitance (Note 2)</text>
<text x="98.4" y="188.8">C</text>
<text x="130.4" y="188.5">15</text>
<text x="174" y="188.5">8</text>
<text x="196.4" y="188.5">pF</text>
<text x="19.6" y="192.7">Typical Thermal Resistance Junction to Ambient</text>
<text x="19.6" y="196.6">Maximum DC Blocking Voltage Temperature</text>
<text x="96.8" y="192.9">R</text>
<text x="98.1" y="196.7">T</text>
<text x="147.2" y="196.6">+150</text>
<text x="148" y="192.7">100</text>
<text x="195.4" y="192.7">K/W</text>
<text x="196.5" y="196.7">°C</text>
<text x="19.6" y="200.6">Operating and Storage Temperature Range</text>
<text x="94.6" y="200.9">T</text>
<text x="98.6" y="200.9">T</text>
<text x="143.2" y="200.6">-65 to +150</text>
<text x="196.5" y="200.7">°C</text>
<text x="108.3" y="269.6">1 of 3</text>
<text x="100.3" y="273.9">www.diodes.com</text>
</g>
<g font-size="2.8" fill="#231f20">
<text x="20.3" y="269.6">DS28002 Rev. 8 - 2</text>
<text x="182.5" y="269.6">1N4001-1N4007</text>
</g>
<g font-size="2.5">
<text x="20.3" y="205.9">Notes:</text>
<text x="33" y="208.7">2.</text>
<text x="33" y="205.9">1.</text>
<text x="37.2" y="205.9">Leads maintained at ambient temperature at a distance of 9.5mm from the case.</text>
<text x="37.2" y="208.7">Measured at 1.0 MHz and applied reverse voltage of 4.0V DC.</text>
<text x="33" y="211.6">3.</text>
<text x="37.1" y="211.6">EU Directive 2002/95/EC (RoHS). All applicable RoHS exemptions applied, see EU Directive 2002/95/EC Annex Notes.</text>
</g>
<g font-size="2.3">
<text x="100.4" y="189.3">j</text>
<text x="96.3" y="201.4">J,</text>
</g>
<g font-size="2.1">
<text x="121.3" y="135.8">A</text>
<text x="97.9" y="155.7">RWM</text>
<text x="98.1" y="152">RRM</text>
<text x="99.8" y="159.3">R</text>
<text x="78.4" y="167">A</text>
<text x="96.8" y="163.2">R(RMS)</text>
<text x="99.2" y="167">O</text>
<text x="97.8" y="172.3">FSM</text>
<text x="45.5" y="177.5">F</text>
<text x="99" y="177.5">FM</text>
<text x="53.6" y="181.3">A</text>
<text x="63" y="185">A</text>
<text x="98.4" y="183.1">RM</text>
<text x="98.8" y="193.4">θJA</text>
<text x="99.8" y="197.1">A</text>
<text x="100.3" y="201.2">STG</text>
</g>
<text font-size="2.1" fill="#231f20" x="182" y="272.2">© Diodes Incorporated</text>
</svg>
